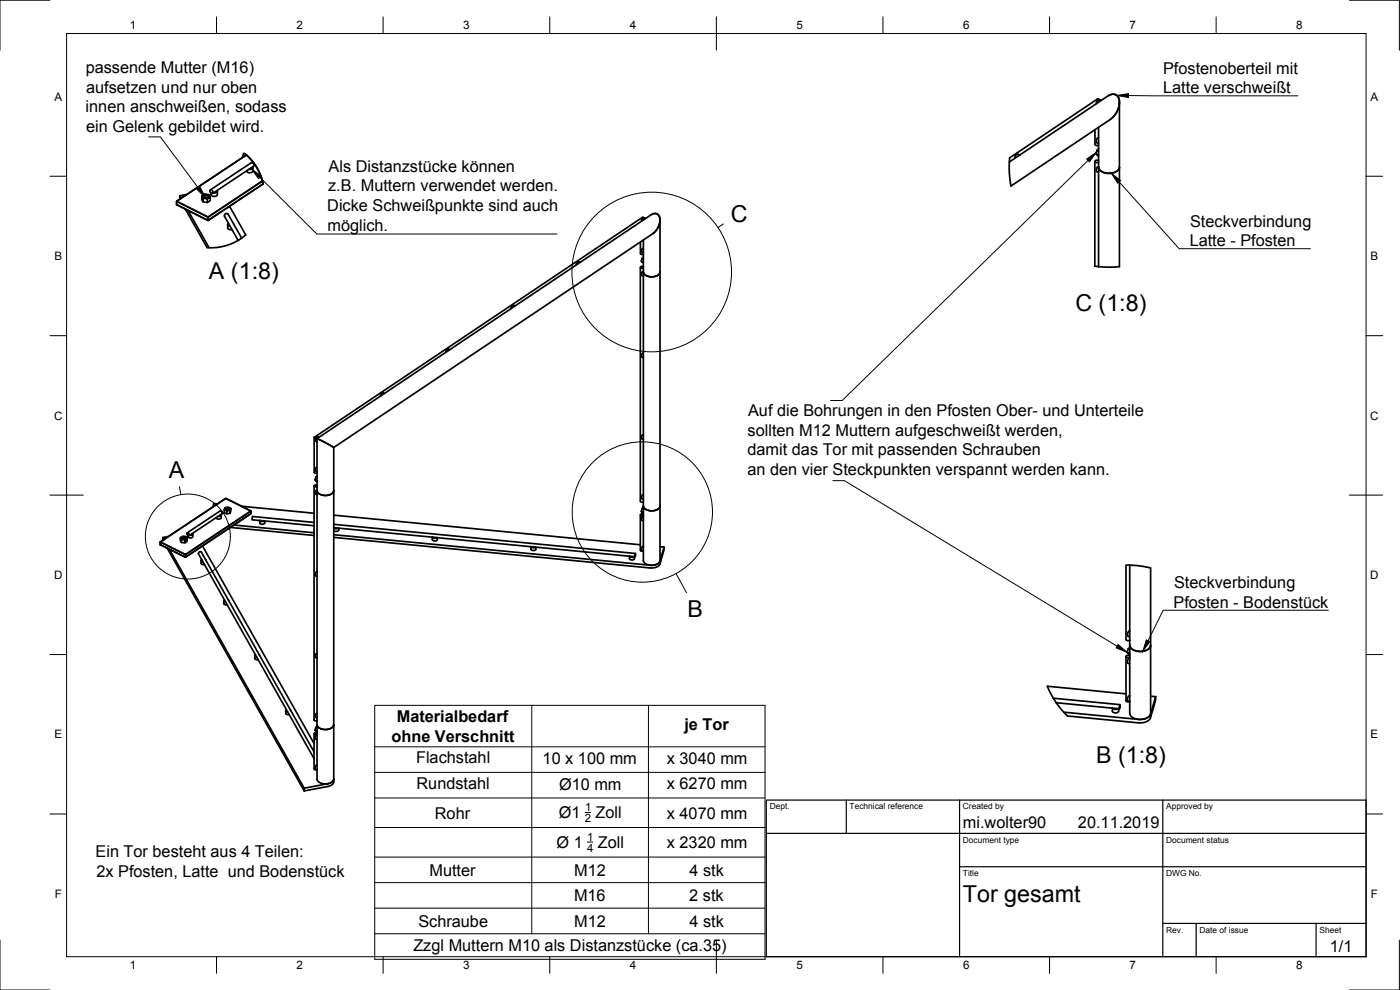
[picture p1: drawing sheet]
<svg xmlns="http://www.w3.org/2000/svg" width="420mm" height="297mm" viewBox="0 0 420 297" stroke-linecap="round" stroke-linejoin="round" font-family="sans-serif">
<!-- layer: Sichtbar -->
<g fill="none" stroke="#000" stroke-width=".51">
<path d="M328.6 38.9v4.4l.4 .4 .7-.2M329.2 29.9l.3-.2 .3 .2-.3-.2zM329.2 29.9l-26.2 17.5-.1 1.2M329.6 29.8h.1M329.7 38.2v41.8M329.9 29.9l-.5 .3-.3 .9M329.9 29.9l.6 .2M332.5 28.8a2.11 2.11 0 0 1 2.6-.3 2.11 2.11 0 0 1 .8 2.5 6.7 6.7 0 0 1-2.7 4.9M336 30.7v49.3l-2.5 .2-3.8-.2M54 58.7v1.1M56.1 58.3l-2.1 .4 .4 .8M60.6 58.8l.8-.6 1.3 .2 .4 .7"/>
<path d="M61 59.5l-.4-.7v1.1l.4 .7v-1.1l1.2 .2M61.2 59v.1M61.2 58.8l.6-.2 .7 .2a.68 .68 0 0 1-.7 .5 .68 .68 0 0 1-.6-.5zM61.2 59.1a.67 .67 0 0 1 .6-.5 .67 .67 0 0 1 .7 .5M62.2 59.7l.9-.6v1.1l-.9 .6zM62.5 59v.1M63.1 57a.62 .62 0 0 1 .7 .3 .62 .62 0 0 1-.1 .8l-.5-.3zM65.2 57.2l-.2 .5-1 .2M65.2 57.4v1a1 1 0 0 1-1.1 .5 1 1 0 0 1-.7-.9M74 46.5l-.9-.5-.4 1.3M75.4 48.8l-12.3 8.2M75.4 48.8l.7 .3v.8"/>
<path d="M75.8 50.1l-.1 .5-1 .2M75.9 50.3v1a1.08 1.08 0 0 1-1.9 0M76.1 49.9l-12.3 8.1M78.8 54.3l-16.4 10.8-9.4-4.7 21-13.9a15.9 15.9 0 0 1 5 8.7l-16.6 11v-1.1M302.9 48.6l29.6-19.8a2.11 2.11 0 0 1 2.6-.3 2.11 2.11 0 0 1 .8 2.5 6.7 6.7 0 0 1-2.7 4.9l-29.8 19.9-.5-3.5zM306 46.6a.92 .92 0 0 0-1.4 .7v.2M328.6 48.4v31.5l1.1 .1M329.2 42.8l.5 .3M329.4 50.1l-.4 1.1 .7 .6M329.7 41.3h-.2a1.03 1.03 0 0 0-.3 1.5M329.7 49.9l-.4 .2M329.7 46.5l-.8-.4 .8 .7"/>
<path d="M329.7 45.3l-.5-.2-.3 1M329.7 44.7l-.5 .4M329.7 50.2a3.1 3.1 0 0 0 3.9 1.8l.6-.2a2.14 2.14 0 0 0 1.8-1.6M329.7 48.2l-.7-.1-.4 .3 .4 .4 .7-.2M53 60.4v1l9.4 4.8M55.6 62.7l6.5 11.6a16 16 0 0 0 9.4-2.2M56.4 63.1l6.3 11.2M61 60.6l1.2 .2M68.3 68.4l.4 .4 .9 .1M68.3 67.4v1M68.6 67l-.2 .5 .7 .4M68.9 61.9l4.8 8.6-1.2 .9"/>
<path d="M70 67.1l.2 .3M72.5 71.4l-1 .7M72.5 71.4l-4-7.2a.65 .65 0 0 0-.8-.1 .65 .65 0 0 0-.3 .8l4.1 7.2M173 79.2v.2M174.1 78.7l-.6-.2-.5 .7M192.2 72.6v3.5l.3 .3 .6-.1M192.6 66.1v.2M192.6 65.3l-98.3 65.9 .4 .3-.4-.3v10.5l.3 .3 .6-.1M192.8 65.6l-.2 .5M193 65.3h-.4M193 65.3h.1M193 65.3l.2 .1-.6-.1"/>
<path d="M193.1 74.5l-.4 .3-.2 .6 .6 .5M193.1 78.7l-.7-.3 .7 .5M193.1 77.7l-.4-.2-.3 .9M193.1 72v96.2M193.1 77.2l-.4 .3M193.7 65.6l-.5-.3-.4 .3M195.3 64.5a1.69 1.69 0 0 1 2.1-.2 1.69 1.69 0 0 1 .7 2 5.3 5.3 0 0 1-2.2 3.9M198.1 66v102.2M153.4 92.4v.2M154.6 91.8l-.7-.2-.5 .7M192.2 80.2v70.2M193.1 81.4l-.4 .3-.2 .7 .6 .5"/>
<path d="M193.1 81.6a2.9 2.9 0 0 0 4.3 1l.6-.6 .1-.4M193.1 80l-.6-.1-.3 .3 .3 .3 .6-.1M115.4 118.1a.74 .74 0 0 0-.8-.1 .74 .74 0 0 0-.4 .7v.1M135 104.9a.74 .74 0 0 0-.8 0 .74 .74 0 0 0-.4 .7v.1M193.1 105.9l-.4 .3-.2 .7 .6 .5M94.6 131.7l.2 .6M94.7 132.3l.4 .2M95.1 131.6v102.2a2.9 2.9 0 0 0 4.3 1l.7-.7 .1-.3a1.71 1.71 0 0 1-1.8 1.3l-7.1 1.4v.8M95.1 131.6l5.1 2.7v100.3a1.71 1.71 0 0 1-1.8 1.4l-7.1 1.3M95.1 131.6l100.2-67.1a1.69 1.69 0 0 1 2.1-.2 1.69 1.69 0 0 1 .7 2 5.3 5.3 0 0 1-2.2 3.9l-95.7 64.1zM95.3 131l-.7 .7M95.3 130.9l.1 .1"/>
<path d="M95.4 131l.4 .2M193.1 130.4l-.1 .1a.83 .83 0 0 0-.3 1.2l.4 .2M56.1 159.9l.6 .1 .1 .7-.5-.2zM56.2 159.9l9.8-6.6 .6 .3v.6l-9.9 6.5M65.3 151.2l-1.1-.1-.3 1M66.3 154.3l-.1 .5-.8 .1M66.4 154.5v.8M66.4 155.3a.87 .87 0 0 1-1.5 0M67.8 152.8l.4-.3 .6 .3M67.9 152.5l.5-.1 .4 .4-.7 .2-.3-.2zM69 153.1l-.9 .2v.9l-.8-.4v-.9l.8 .4M69 154l-.9 .2"/>
<path d="M69.1 158.2l25.2 2.5M69.3 152.5l-.3 1.5zM69.3 152.5l-.8-.4-1 .2-.2 .6M70.2 157.5l24.1 2.4M72.5 151.9l21.8 2.1M75.3 153.3l-7.5-3.8-19.7 13.1M75.7 156l2.3 .2M75.7 155.9l.1-1 18.5 1.8M78 156.2v.7a.87 .87 0 0 0 1.5 0v-.6M78 156.2l1.3 .1M78 156.2l.6 .3 .7-.2M79.3 156.3l15 1.4"/>
<path d="M94.3 145.8v70.2l.3 .3 .6-.1M94.7 148.3l.4 .2M94.9 147.1l-.3 .7 .1 .4M94.9 140.2l-.3 .9 .5 .4M95.1 147l-.2 .2M95.1 144.3l-.6-.3 .6 .5M95.1 143.3l-.3-.2-.3 .9M95.1 142.8l-.3 .3M95.1 147.2a2.9 2.9 0 0 0 4.3 1l.7-.6 .1-.4M95.2 145.6l-.6-.1-.3 .3 .3 .3 .6-.1M100.2 158.3l1.3 .1-.7 .2zM100.2 157.3l90.5 8.8"/>
<path d="M100.2 154.6l92 8.9M101.5 158.5l28.3 2.7M101.6 158.5v.5M101.7 159l-.7 .5-.8-.4M192.2 154.5v10.6M192.2 150.4l.3 .3 .6-.1M192.8 155l-.3 .9 .6 .4M193.1 148.3l-.4 .4-.2 .7 .6 .4M193.1 154.9l-.3 .2M193.1 153.8l-.7-.3 .7 .5M193.1 152.8l-.4-.2-.3 .9M193.1 152.3l-.4 .3"/>
<path d="M193.1 151.8a2.9 2.9 0 0 0 4.3 1.1l.6-.7 .1-.4M193.1 154.3l-.6-.1-.3 .3 .3 .3 .6-.1M48.9 161.3l.3 .6M50.2 164.5l41.1 72.8M50.6 161l-1.7 .3v.8M50.8 164.8l40.5 71.7M54.1 161.3l.7-.4 1 .1 .4 .6M54.4 161.9l-.3-.6v.9l.3 .6v-.9l1.1 .1M54.4 162.8l1.1 .1M54.7 161.5h.1M54.7 161.5l.4-.3 .5 .3M54.8 161.2l.5-.1 .4 .4-.7 .2-.4-.2z"/>
<path d="M55.5 162l.7-.4v.8l-.7 .5zM55.6 166.4l19.7-13.1v.8l-19.7 13.1zM55.6 166.4l-7.5-3.8v.8l7.5 3.8M55.6 161.5h.1M57.8 160l-.1 .5-.8 .1M57.9 160.2v.8a.79 .79 0 0 1-.9 .4 .79 .79 0 0 1-.6-.8M60.3 168.2v.8M60.3 169l.4 .4h.7M60.4 165.7l33.9 59.9M60.5 165.7l-.7-.1-.2 .6 34.7 61.4M60.5 167.9l-.1 .4 .5 .3M60.8 163.8l33.5 59.3"/>
<path d="M61.7 167.9l.1 .2M67.4 180l-.2 .4 .6 .3M94.7 172.7l.4 .3M94.9 171.7l-.3 .6 .1 .5M95.1 171.5l-.2 .1M100.2 160.4l95 9.2 1.3-.1a1.99 1.99 0 0 0 1.6-1.1l1.2-4.3M100.2 161.2l95 9.2 1.3-.1a1.99 1.99 0 0 0 1.6-1.1M129.7 161.2l.1 .7a.87 .87 0 0 0 1.5 0l-.1-.6M129.8 161.2l1.3 .1M129.8 161.2l.6 .3 .7-.2M131.1 161.3l28.2 2.7M159.3 164v.7"/>
<path d="M159.3 164l1.4 .2M159.4 164l.6 .3 .7-.2M160.7 164.2l28.2 2.7M160.8 164.2v.5a.87 .87 0 0 1-1.5 0M188.9 166.9v.7a.87 .87 0 0 0 1.5 0v-.6M188.9 166.9l1.4 .1M188.9 166.9l.6 .3 .8-.2M190.3 167l.3 .1M190.7 166l-.1 1zM192.2 165.1l.3 .3 .6-.1M193.1 163.9l-.4 .3-.2 .7 .6 .4M193.1 168.2a2.9 2.9 0 0 0 4.3 1l.6-.6 .1-.4"/>
<path d="M198.1 164l1.2 .1M199.3 164.1v.9l-1.2 4.2M339 169.6l3.5 .2 2.8 .6v43.7a3.1 3.1 0 0 1-3.8 1.7l-.7-.1a2.14 2.14 0 0 1-1.7-1.6zM339 169.6h-1.1v22.3l.5 .3 .7-.1M67.2 180.3v.9l1 .3M68.5 180l.2 .2M76.5 196.7v1l1 .2M76.6 196.4l-.1 .5 .6 .2M77.8 196.5l.2 .2M94.7 197.3l.4 .2M94.9 196.1l-.3 .7 .1 .4M95.1 196l-.2 .2"/>
<path d="M337.9 197v13.2l.4 .4 .7-.1-.5-.2M338.7 189.5l-.3 1 .6 .6M339 189.3l-.3 .2M339 197.4l-.1 .2a1.04 1.04 0 0 0-.4 1.4l.5 .3M339 196.1l-.7-.4 .7 .7M339 194.9l-.4-.3-.3 1.1M339 194.3l-.4 .3M339.1 193.7a3.1 3.1 0 0 0 3.8 1.7l.7-.1a2.14 2.14 0 0 0 1.7-1.6M339.1 196.8l-.7-.2-.5 .4 .5 .3 .7-.1M85.7 213.2l.1 .9 1 .3M85.9 212.9l-.1 .4 .5 .3M87.1 212.9l.1 .3"/>
<path d="M94.7 215.2l.4 .2M94.9 214.1l-.3 .7 .1 .4M95.1 214l-.2 .1M95.1 219.4l-.6-.3 .6 .5M95.1 218.4l-.3-.2-.3 .9M95.1 218l-.3 .2M95.1 217.4a2.9 2.9 0 0 0 4.3 1.1l.7-.7 .1-.4M95.2 219.9l-.6-.1-.3 .3 .3 .3 .6-.1M316.1 209.5l.9 1.3M316.1 209.5l20 1.9M317 210.8l16.9 1.7M333.8 212.5v.9a1.09 1.09 0 0 0 1.9 0v-.8"/>
<path d="M333.9 212.5l1.7 .1M333.9 212.5l.7 .4 1-.3M335.6 212.6l.4 .1M336.1 211.4l-.1 1.3zM337.9 208.2l-23.6-2.3 1.8 3.6M339 208.7l-.1 .1a1.04 1.04 0 0 0-.4 1.5M345.3 208.9l1.5 .1M346.8 209v1l-1.5 5.4a3.2 3.2 0 0 1-3.6 1.5l-21.3-2.1-3.4-4M346.8 209l-1.5 5.4a3.2 3.2 0 0 1-3.6 1.4l-22.4-2.1M94.3 220.1v10.6l.3 .3 .5-.1-.4-.2M94.7 221.7l.4 .3M94.9 220.6l-.3 .7 .1 .4"/>
<path d="M94.9 229.6l-.3 .7 .1 .4M95.1 220.5l-.2 .1M95.1 229.5l-.2 .1"/>
</g>
<g fill="#000">
<circle cx="100.2" cy="158.3" r=".25"/>
<circle cx="48.9" cy="162.1" r=".25"/>
</g>
<!-- layer: Border -->
<g fill="none" stroke="#000" stroke-width=".3">
<path d="M15 .1h-15v15M20 10.1h390v276.9h-390zM65 5.1v5M115 5.1v5M165 5.1v5M215 5.1v10M265 5.1v5M315 5.1v5M365 5.1v5M405 .1h15v15M15 52.9h5M410 52.9h5"/>
<path d="M15 100.7h5M410 100.7h5M15 148.6h10M405 148.6h10M15 196.4h5M410 196.4h5M15 244.2h5M410 244.2h5M0 282.1v14.9h15M65 287v5M115 287v5M165 287v5"/>
<path d="M215 282.1v9.9M265 287v5M315 287v5M365 287v5M420 282.1v14.9h-15"/>
</g>
<!-- layer: TitleBlock -->
<path d="M230 240.1h180v46.9h-180zM230 250h180M254 240.1v9.9M288 240.1v46.9M349 240.1v46.9M288 260.1h122M349 277.1h61M359 277.1v9.9M395 277.1v9.9" fill="none" stroke="#000" stroke-width=".36"/>
<!-- layer: Beschriftungen -->
<g fill="none" stroke="#000" stroke-width=".3">
<path d="M217.1 67.2l-1.6 1.1M53.8 146l.5 2.4M202.9 172.1l3.1 5.7"/>
<circle cx="195.6" cy="81.6" r="24"/>
<circle cx="192.8" cy="153.6" r="21.1"/>
<circle cx="56.4" cy="161" r="12.8"/>
</g>
<!-- layer: Annotations -->
<path d="M335.2 28.6l3.5-.5v1.2zM59.1 56.8l.9-.7 1.7 3.2zM75.5 50.7l2.9 2.1-.8 .8zM326.1 47.7l2.9-2-2.1 2.9zM333.5 52l2.8 2.2-.9 .8zM335.6 193.4l2.7 2.3-3.3-1.3zM344 192l1.1 .5-2.1 2.9z" fill="#000" stroke="#000" stroke-width=".3"/>
<path d="M338.7 28.7l50.8 .1M44.6 41.1h3.5l11.5 15.4M78 53.2l17.1 17h72.1M326.5 48.1l-73.7 72.1h-3.5M335.9 54.6l18 20h39.4M249.9 144.2h3.5l81.9 49.7M398.7 183.1h-49.6l-4.5 9.2" fill="none" stroke="#000" stroke-width=".3"/>
<!-- layer: BOM -->
<g fill="none" stroke="#000" stroke-width=".3">
<path d="M112.5 211.6h117.1v76.2h-117.1zM159.6 211.6v68.6M194.6 211.6v68.6M112.5 239.4h117.1M112.5 231.7h117.1M112.5 224.1h117.1M112.5 257.2h117.1M112.5 248.3h117.1M175.6 243.8h1.6M176.2 252.7h1.7M112.5 272.5h117.1M112.5 264.8h117.1"/>
<path d="M112.5 280.2h117.1"/>
</g>
<g font-size="7">
<text x="219.3" y="66.5">C</text>
<text x="62.7" y="83.7">A (1:8)</text>
<text x="322.7" y="93.2">C (1:8)</text>
<text x="50.7" y="143.5">A</text>
<text x="206.3" y="185.2">B</text>
<text x="329" y="228.9">B (1:8)</text>
<text x="289" y="270.6">Tor gesamt</text>
</g>
<g font-size="4.9">
<text x="25.7" y="21.9">passende Mutter (M16)</text>
<text x="349.1" y="22.2">Pfostenoberteil mit</text>
<text x="25.8" y="27.8">aufsetzen und nur oben</text>
<text x="349.1" y="28.1">Latte verschweißt</text>
<text x="25.7" y="33.7">innen anschweißen, sodass</text>
<text x="25.8" y="39.6">ein Gelenk gebildet wird.</text>
<text x="98.6" y="51.6">Als Distanzstücke können</text>
<text x="98.5" y="57.4">z.B. Muttern verwendet werden.</text>
<text x="98.2" y="63.3">Dicke Schweißpunkte sind auch</text>
<text x="98.3" y="69.2">möglich.</text>
<text x="357.2" y="68">Steckverbindung</text>
<text x="357" y="73.9">Latte - Pfosten</text>
<text x="224.5" y="124.8">Auf die Bohrungen in den Pfosten Ober- und Unterteile</text>
<text x="224.4" y="130.7">sollten M12 Muttern aufgeschweißt werden,</text>
<text x="224.3" y="136.6">damit das Tor mit passenden Schrauben</text>
<text x="224.3" y="142.5">an den vier Steckpunkten verspannt werden kann.</text>
<text x="352.4" y="176.5">Steckverbindung</text>
<text x="352.2" y="182.4">Pfosten - Bodenstück</text>
<text x="119.1" y="216.7">Materialbedarf</text>
<text x="205.4" y="219.1">je Tor</text>
<text x="117.5" y="222.5">ohne Verschnitt</text>
<text x="124.9" y="229.1">Flachstahl</text>
<text x="162.9" y="229.1">10 x 100 mm</text>
<text x="200.2" y="229.1">x 3040 mm</text>
<text x="125" y="236.8">Rundstahl</text>
<text x="167.8" y="236.9">Ø10 mm</text>
<text x="200.2" y="236.8">x 6270 mm</text>
<text x="130.5" y="245.6">Rohr</text>
<text x="167.7" y="245.5">Ø1</text>
<text x="178.7" y="245.5">Zoll</text>
<text x="200.2" y="245.6">x 4070 mm</text>
<text x="289" y="248.5">mi.wolter90</text>
<text x="323.5" y="248.5">20.11.2019</text>
<text x="28.7" y="257.2">Ein Tor besteht aus 4 Teilen:</text>
<text x="167" y="254.4">Ø 1</text>
<text x="179.5" y="254.4">Zoll</text>
<text x="200.2" y="254.5">x 2320 mm</text>
<text x="28.9" y="263.1">2x Pfosten, Latte und Bodenstück</text>
<text x="128.9" y="262.7">Mutter</text>
<text x="172.3" y="262.7">M12</text>
<text x="206.9" y="262.7">4 stk</text>
<text x="172.3" y="270.4">M16</text>
<text x="206.9" y="270.4">2 stk</text>
<text x="125.6" y="278.1">Schraube</text>
<text x="172.3" y="278.1">M12</text>
<text x="206.9" y="278.1">4 stk</text>
<text x="124.1" y="285.2">Zzgl Muttern M10 als Distanzstücke (ca.35)</text>
<text x="399.1" y="285.7">1/1</text>
</g>
<g font-size="3.5">
<text x="39" y="8.8">1</text>
<text x="89" y="8.8">2</text>
<text x="139" y="8.8">3</text>
<text x="189" y="8.8">4</text>
<text x="239" y="8.8">5</text>
<text x="289" y="8.8">6</text>
<text x="339" y="8.8">7</text>
<text x="389" y="8.8">8</text>
<text x="16.3" y="30.2">A</text>
<text x="411.3" y="30.2">A</text>
<text x="16.3" y="78">B</text>
<text x="411.3" y="78">B</text>
<text x="16.2" y="125.9">C</text>
<text x="411.2" y="125.9">C</text>
<text x="16.2" y="173.7">D</text>
<text x="411.2" y="173.7">D</text>
<text x="16.3" y="221.6">E</text>
<text x="411.3" y="221.6">E</text>
<text x="16.4" y="269.4">F</text>
<text x="411.4" y="269.4">F</text>
<text x="39" y="290.8">1</text>
<text x="89" y="290.8">2</text>
<text x="139" y="290.8">3</text>
<text x="189" y="290.8">4</text>
<text x="239" y="290.8">5</text>
<text x="289" y="290.8">6</text>
<text x="339" y="290.8">7</text>
<text x="389" y="290.8">8</text>
</g>
<g font-size="3.4">
<text x="175.6" y="243.4">1</text>
<text x="175.5" y="246.7">2</text>
<text x="176.2" y="255.5">4</text>
<text x="176.3" y="252.3">1</text>
</g>
<g font-size="2.5">
<text x="231" y="242.9">Dept.</text>
<text x="255" y="242.9">Technical reference</text>
<text x="289" y="242.9">Created by</text>
<text x="350" y="242.9">Approved by</text>
<text x="289" y="252.8">Document type</text>
<text x="350" y="252.8">Document status</text>
<text x="289" y="262.9">Title</text>
<text x="350" y="262.9">DWG No.</text>
<text x="350" y="279.9">Rev.</text>
<text x="360" y="279.9">Date of issue</text>
<text x="396" y="279.9">Sheet</text>
</g>
</svg>
